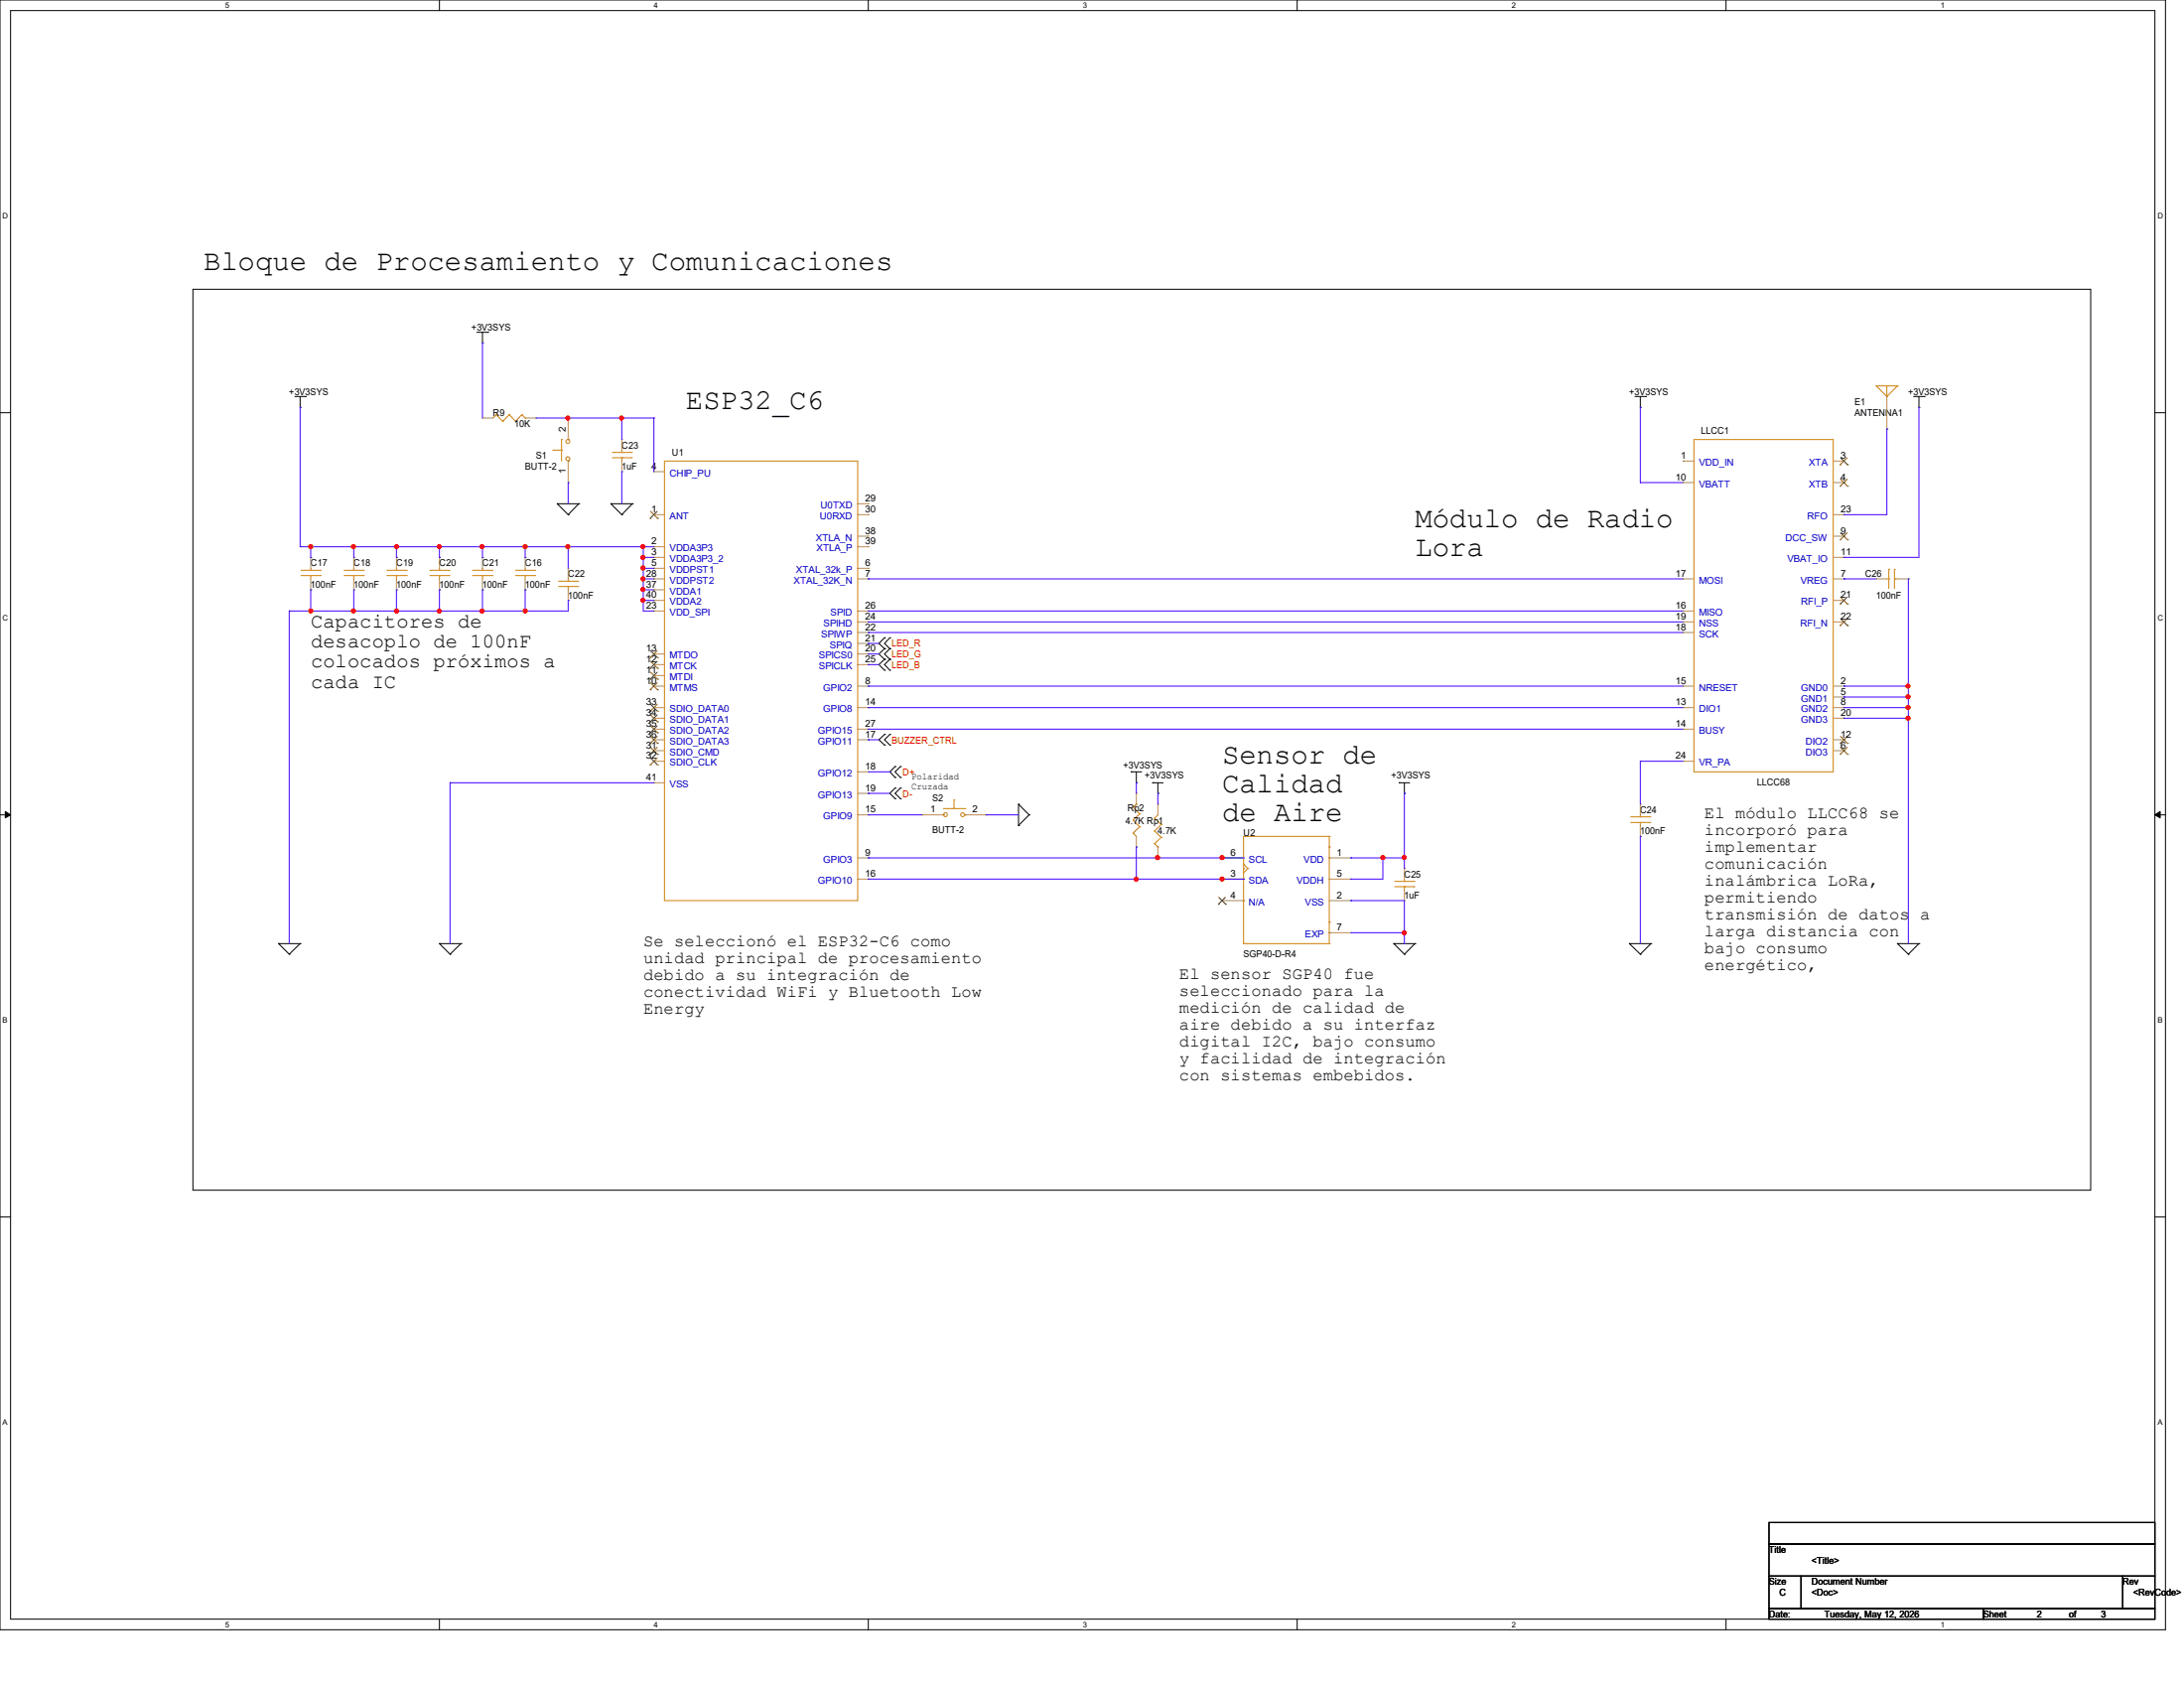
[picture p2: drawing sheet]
<svg xmlns="http://www.w3.org/2000/svg" width="279mm" height="216mm" viewBox="0 0 279 216" stroke-linecap="round" stroke-linejoin="round" font-family="sans-serif">
<path d="M0 0h277v208.4h-277zM1.4 1.4h274.3v205.7h-274.3z" fill="none" stroke="#000" stroke-width=".13"/>
<g fill="#fff">
<path d="M28.8 .1h.5v1.1h-.5z"/>
<path d="M28.8 207.2h.5v1.1h-.5z"/>
</g>
<path d="M56.2 0v1.4M56.2 207.1v1.3" fill="none" stroke="#000" stroke-width=".13"/>
<g fill="#fff">
<path d="M83.7 .1h.5v1.1h-.5z"/>
<path d="M83.7 207.2h.5v1.1h-.5z"/>
</g>
<path d="M111.1 0v1.4M111.1 207.1v1.3" fill="none" stroke="#000" stroke-width=".13"/>
<g fill="#fff">
<path d="M138.5 .1h.6v1.1h-.6z"/>
<path d="M138.5 207.2h.6v1.1h-.6z"/>
</g>
<path d="M165.9 0v1.4M165.9 207.1v1.3" fill="none" stroke="#000" stroke-width=".13"/>
<g fill="#fff">
<path d="M193.4 .1h.5v1.1h-.5z"/>
<path d="M193.4 207.2h.5v1.1h-.5z"/>
</g>
<path d="M220.8 0v1.4M220.8 207.1v1.3" fill="none" stroke="#000" stroke-width=".13"/>
<g fill="#fff">
<path d="M248.2 .1h.6v1.1h-.6z"/>
<path d="M248.2 207.2h.6v1.1h-.6z"/>
<path d="M.3 27.1h.8v1.1h-.8z"/>
<path d="M276 27.1h.7v1.1h-.7z"/>
<path d="M.3 78.5h.8v1.1h-.8z"/>
<path d="M276 78.5h.7v1.1h-.7z"/>
</g>
<path d="M0 52.8h1.4M275.7 52.8h1.3" fill="none" stroke="#000" stroke-width=".13"/>
<g fill="#fff">
<path d="M.3 129.9h.7v1.1h-.7z"/>
<path d="M276 129.9h.6v1.1h-.6z"/>
</g>
<path d="M0 104.2h1.4M275.7 104.2h1.3" fill="none" stroke="#000" stroke-width=".13"/>
<path d="M.7 103.8l.7 .4-.7 .4zM275.7 104.2l.7-.4v.8z" fill="#000" stroke="#000" stroke-width=".13"/>
<g fill="#fff">
<path d="M.3 181.4h.7v1.1h-.7z"/>
<path d="M276 181.4h.6v1.1h-.6z"/>
</g>
<g fill="none" stroke="#000" stroke-width=".13">
<path d="M24.7 37h242.8v115.2h-242.8zM37.7 50.7h1.4M38.4 52.1h.1M38.4 50.7v1.4M39.1 50.7h.1M61 42.5h1.4M61.7 43.9h.1M61.7 42.5v1.4M62.4 42.5h.1M209.2 50.7h1.3M209.8 52.1h.1M209.8 50.7v1.4"/>
<path d="M210.5 50.7h.1M244.8 50.7h1.4M245.5 52.1h.1M245.5 50.7v1.4M246.2 50.7h.1M71.3 64.4h.1M71.3 64.4h2.7M71.3 64.4l1.4 1.4M72.7 65.8h.1M74 64.4h.1M74 64.4l-1.3 1.4M78.1 64.4h.1"/>
<path d="M78.1 64.4h2.8M78.1 64.4l1.4 1.4M79.5 65.8h.1M80.9 64.4h.1M80.9 64.4l-1.4 1.4M113.2 93.9h.1M113.2 95.3h.1M113.2 84.3h.1M113.2 85.7h.1M113.2 83h.1M113.2 81.6h.1M113.2 93.9l-.8 .7 .8 .7"/>
<path d="M113.2 84.3l-.8 .7 .8 .7M113.2 83l-.8 .7 .8 .6M113.2 81.6l-.8 .7 .8 .7M113.8 95.3h.1M113.8 93.9h.1M113.8 85.7h.1M113.8 84.3h.1M113.8 83h.1M113.8 81.6h.1M113.8 93.9l-.6 .7 .6 .7M113.8 84.3l-.6 .7 .6 .7M113.8 83l-.6 .7 .6 .6"/>
<path d="M113.8 81.6l-.6 .7 .6 .7M114.5 98h.1M114.5 99.4h.1M114.5 98l-.7 .7 .7 .7M115.2 99.4h.1M115.2 98h.1M115.2 98l-.7 .7 .7 .7M144.7 98.7h.1M144.7 98.7h1.3M145.4 98.7v1.4M114.5 100.8h.1M114.5 102.2h.1"/>
<path d="M114.5 100.8l-.7 .7 .7 .7M115.2 102.2h.1M115.2 100.8h.1M115.2 100.8l-.7 .7 .7 .7M130.3 102.9h.1M130.3 105.6h.1M130.3 102.9v2.7M130.3 102.9l1.4 1.3M131.7 104.2h.1M131.7 104.2l-1.4 1.4M145.4 100.1h.1M147.4 100.1h.1"/>
<path d="M147.4 100.1h1.4M148.1 101.5h.1M148.1 100.1v1.4M179 100.1h.1M179 100.1h1.3M179.7 101.5h.1M179.7 100.1v1.4M35.6 120.7h.1M35.6 120.7h2.8M35.6 120.7l1.4 1.3M37 122h.1M38.4 120.7h.1"/>
<path d="M38.4 120.7l-1.4 1.3M56.2 120.7h.1M56.2 120.7h2.8M56.2 120.7l1.4 1.3M57.6 122h.1M59 120.7h.1M59 120.7l-1.4 1.3M178.3 120.7h.1M178.3 120.7h2.7M178.3 120.7l1.4 1.3M179.7 122h.1M181 120.7h.1"/>
<path d="M181 120.7l-1.3 1.3M208.4 120.7h.1M208.4 120.7h2.8M208.4 120.7l1.4 1.3M209.8 122h.1M211.2 120.7h.1M211.2 120.7l-1.4 1.3M242.7 120.7h.1M242.7 120.7h2.8M242.7 120.7l1.4 1.3M244.1 122h.1M245.5 120.7h.1"/>
<path d="M245.5 120.7l-1.4 1.3M0 155.7h1.4M275.7 155.7h1.3M226.3 194.7h49.4v2.8h-49.4zM226.3 197.5h49.4v4.1h-49.4zM226.3 201.6h4.1v4.1h-4.1zM226.3 205.7h27.4v1.4h-27.4zM230.4 201.6h41.2v4.1h-41.2zM253.7 205.7h22v1.4h-22zM271.6 201.6h4.1v4.1h-4.1z"/>
</g>
<g fill="none" stroke="#cc8006" stroke-width=".13">
<path d="M63.5 53h.1M63.5 53l-.4 .5M63.5 53l.8 .9M64.3 53.9h.1M65.2 53h.1M65.2 53l-.9 .9M65.2 53l.8 .9M66 53.9h.1M66.8 53h.1M66.8 53l-.8 .9M66.8 53l.4 .5M67.2 53.5h.1"/>
<path d="M70.7 57.6h.1M70.7 57.6h1.1M71.8 57.6h.1M71.8 56.2h.1M71.8 56.2v2.8M72.7 59h.1M72.7 56.2h.1M78.3 58.5h2.5M78.3 57.9h2.5M79.5 57.9h.1M79.5 58.5h.1M79.5 57.6v.3"/>
<path d="M79.5 58.5v.5M80.8 58.5h.1M80.8 57.9h.1M85 59h24.7v56.2h-24.7zM216.7 56.2h17.8v42.5h-17.8zM240 49.4h.1M240 49.4h2.7M240 49.4l1.4 1.3M241.4 50.7h.1M241.4 49.4v1.3M242.7 49.4h.1M242.7 49.4l-1.3 1.3"/>
<path d="M38.5 73.6h2.5M38.5 72.9h2.5M39.8 72.9h.1M39.8 73.6h.1M39.8 72.7v.2M39.8 73.6v.4M41 73.6h.1M41 72.9h.1M44 73.6h2.5M44 72.9h2.5M45.3 72.9h.1M45.3 73.6h.1"/>
<path d="M45.3 72.7v.2M45.3 73.6v.4M46.5 73.6h.1M46.5 72.9h.1M49.5 73.6h2.5M49.5 72.9h2.5M50.7 72.9h.1M50.7 73.6h.1M50.7 72.7v.2M50.7 73.6v.4M52 73.6h.1M52 72.9h.1"/>
<path d="M55 73.6h2.4M55 72.9h2.4M56.2 72.9h.1M56.2 73.6h.1M56.2 72.7v.2M56.2 73.6v.4M57.4 73.6h.1M57.4 72.9h.1M60.5 73.6h2.4M60.5 72.9h2.4M61.7 72.9h.1M61.7 73.6h.1"/>
<path d="M61.7 72.7v.2M61.7 73.6v.4M62.9 73.6h.1M62.9 72.9h.1M66 73.6h2.4M66 72.9h2.4M67.2 72.9h.1M67.2 73.6h.1M67.2 72.7v.2M67.2 73.6v.4M68.4 73.6h.1M68.4 72.9h.1"/>
<path d="M71.5 75h2.4M71.5 74.3h2.4M72.7 74.3h.1M72.7 75h.1M72.7 74v.3M72.7 75v.4M73.9 75h.1M73.9 74.3h.1M241.4 74h.2M241.6 74h.1M241.6 72.8h.1M241.6 72.8v2.5"/>
<path d="M242.4 72.8h.1M242.4 74h.1M242.4 74h.3M242.4 72.8v2.5M120.7 104.2h.1M120.7 103.4h2.7M122 103.4h.1M122 102.3h.1M122 102.3v1.1M123.4 103.4h.1M123.4 104.2h.1M144.9 106.6h.1"/>
<path d="M144.9 104.9h.1M144.9 103.3h.1M144.9 106.6l.5 .4M144.9 104.9l.9 .8M144.9 103.3l.9 .8M145.4 102.9h.1M145.4 102.9l-.5 .4M145.8 105.7h.1M145.8 104.1h.1M145.8 105.7l-.9 .9M145.8 104.1l-.9 .8M147.7 104.6h.1"/>
<path d="M147.7 106.3h.1M147.7 107.9h.1M147.7 104.6l.8 .9M147.7 106.3l.8 .8M147.7 107.9l.4 .4M148.1 108.3h.1M148.1 104.2l-.4 .4M148.5 105.5h.1M148.5 107.1h.1M148.5 105.5l-.8 .8M148.5 107.1l-.8 .8M159.1 107h.1"/>
<path d="M159.1 112.4h.1M159.1 115.2h.1M159.1 110.5h.1M159.1 111.1h.1M159.1 107h11M159.1 107v13.7M159.1 110.5l.5 .6M159.6 111.1h.1M159.6 111.1l-.5 .5M170.1 107h.1M170.1 108.3h.1M170.1 119.3h.1"/>
<path d="M170.1 109.7h.1M170.1 117.9h.1M170.1 107v13.7M178.4 113.4h2.5M178.4 112.7h2.5M179.7 112.7h.1M179.7 113.4h.1M179.7 112.4v.3M179.7 113.4v.4M180.9 113.4h.1M180.9 112.7h.1M208.6 105.2h2.5"/>
<path d="M208.6 104.5h2.5M209.8 104.5h.1M209.8 105.2h.1M209.8 104.2v.3M209.8 105.2v.4M211.1 105.2h.1M211.1 104.5h.1M159.1 120.7h.1M159.1 120.7h11M170.1 120.7h.1"/>
<circle cx="72.6" cy="56.5" r=".25"/>
<circle cx="72.6" cy="58.7" r=".25"/>
<circle cx="120.9" cy="104.2" r=".25"/>
<circle cx="123.1" cy="104.2" r=".25"/>
</g>
<g fill="none" stroke="#a84" stroke-width=".13">
<path d="M61.7 53.5h.1M61.7 53.5h1.4M67.2 53.5h1.4M68.6 53.5h.1M72.7 53.5h.1M72.7 53.5v2.7M72.7 59v2.7M79.5 56.2h.1M79.5 56.2v1.4M79.5 59v1.3M215.3 59h.1M215.3 59h1.4"/>
<path d="M234.5 59h1.4M235.9 59h.1M241.4 54.9h.1M241.4 50.7v4.2M39.8 71.3h.1M39.8 75.4h.1M39.8 71.3v1.4M39.8 74v1.4M45.3 71.3h.1M45.3 75.4h.1M45.3 71.3v1.4M45.3 74v1.4"/>
<path d="M50.7 71.3h.1M50.7 75.4h.1M50.7 71.3v1.4M50.7 74v1.4M56.2 71.3h.1M56.2 75.4h.1M56.2 71.3v1.4M56.2 74v1.4M61.7 71.3h.1M61.7 75.4h.1M61.7 71.3v1.4M61.7 74v1.4"/>
<path d="M67.2 71.3h.1M67.2 75.4h.1M67.2 71.3v1.4M67.2 74v1.4M72.7 72.7h.1M72.7 76.8h.1M72.7 61.7h.1M72.7 72.7v1.3M72.7 75.4v1.4M79.5 60.3h.1M83.7 65.8h.1M83.7 69.9h.1"/>
<path d="M83.7 71.3h.1M83.7 60.3h.1M83.7 72.7h.1M83.7 78.1h.1M83.7 74h.1M83.7 75.4h.1M83.7 76.8h.1M83.7 74h1.3M83.7 71.3h1.3M83.7 78.1h1.3M83.7 76.8h1.3M83.7 65.8h1.3"/>
<path d="M83.7 69.9h1.3M83.7 60.3h1.3M83.7 72.7h1.3M83.7 75.4h1.3M109.7 74h1.4M109.7 68.6h1.4M109.7 78.1h1.4M109.7 79.5h1.4M109.7 65.8h1.4M109.7 69.9h1.4M109.7 72.7h1.4M109.7 64.4h1.4"/>
<path d="M111.1 72.7h.1M111.1 74h.1M111.1 64.4h.1M111.1 65.8h.1M111.1 68.6h.1M111.1 69.9h.1M111.1 78.1h.1M111.1 79.5h.1M215.3 61.7h.1M215.3 78.1h.1M215.3 74h.1M215.3 79.5h.1"/>
<path d="M215.3 74h1.4M215.3 61.7h1.4M215.3 78.1h1.4M215.3 79.5h1.4M234.5 74h1.4M234.5 61.7h1.4M234.5 68.6h1.4M234.5 71.3h1.4M234.5 79.5h1.4M234.5 76.8h1.4M234.5 65.8h1.4M235.9 61.7h.1"/>
<path d="M235.9 74h.1M235.9 68.6h.1M235.9 71.3h.1M235.9 76.8h.1M235.9 79.5h.1M235.9 65.8h.1M240 74h.1M240 74h1.4M242.7 74h1.4M244.1 74h.1M83.7 87.8h.1M83.7 86.4h.1"/>
<path d="M83.7 85h.1M83.7 83.7h.1M83.7 96h.1M83.7 97.4h.1M83.7 90.5h.1M83.7 91.9h.1M83.7 93.3h.1M83.7 94.6h.1M83.7 87.8h1.3M83.7 96h1.3M83.7 90.5h1.3M83.7 94.6h1.3"/>
<path d="M83.7 93.3h1.3M83.7 91.9h1.3M83.7 97.4h1.3M83.7 86.4h1.3M83.7 85h1.3M83.7 83.7h1.3M109.7 87.8h1.4M109.7 90.5h1.4M109.7 94.6h1.4M109.7 93.3h1.4M109.7 80.9h1.4M109.7 85h1.4"/>
<path d="M109.7 83.7h1.4M109.7 98.7h1.4M109.7 82.3h1.4M111.1 87.8h.1M111.1 90.5h.1M111.1 94.6h.1M111.1 98.7h.1M111.1 93.3h.1M111.1 82.3h.1M111.1 80.9h.1M111.1 85h.1M111.1 83.7h.1"/>
<path d="M215.3 90.5h.1M215.3 93.3h.1M215.3 87.8h.1M215.3 80.9h.1M215.3 97.4h.1M215.3 87.8h1.4M215.3 90.5h1.4M215.3 93.3h1.4M215.3 80.9h1.4M215.3 97.4h1.4M234.5 87.8h1.4M234.5 89.2h1.4"/>
<path d="M234.5 96h1.4M234.5 90.5h1.4M234.5 94.6h1.4M234.5 91.9h1.4M235.9 87.8h.1M235.9 89.2h.1M235.9 96h.1M235.9 90.5h.1M235.9 94.6h.1M235.9 91.9h.1M83.7 100.1h.1M83.7 100.1h1.3"/>
<path d="M109.7 109.7h1.4M109.7 112.4h1.4M109.7 104.2h1.4M109.7 101.5h1.4M111.1 109.7h.1M111.1 104.2h.1M111.1 112.4h.1M111.1 101.5h.1M117.9 104.2h.1M117.9 104.2h2.8M123.4 104.2h2.8M126.2 104.2h.1"/>
<path d="M145.4 108.3h.1M145.4 101.5h.1M145.4 101.5v1.4M145.4 107v1.3M148.1 102.9h.1M148.1 109.7h.1M148.1 102.9v1.3M148.1 108.3v1.4M156.3 112.4h.1M156.3 115.2h.1M156.3 109.7h.1M156.3 109.7h2.8"/>
<path d="M156.3 115.2h2.8M156.3 112.4h2.8M170.1 109.7h2.7M170.1 115.2h2.7M170.1 112.4h2.7M170.1 119.3h2.7M172.8 109.7h.1M172.8 115.2h.1M172.8 112.4h.1M172.8 119.3h.1M179.7 111.1h.1M179.7 115.2h.1"/>
<path d="M179.7 111.1v1.3M179.7 113.8v1.4M209.8 102.9h.1M209.8 107h.1M209.8 102.9v1.3M209.8 105.6v1.4"/>
</g>
<g fill="none" stroke="#804000" stroke-width=".13">
<path d="M235.4 59.4h.1M235.5 58.5l.8 .9M236.3 58.5l-.9 .9M236.3 59.4h.1M83.2 66.3h.1M83.2 65.4l.9 .9M84.1 65.4l-.9 .9M84.1 66.3h.1M235.4 62.2h.1M235.4 69h.1M235.4 77.3h.1M235.5 61.3l.8 .9"/>
<path d="M235.5 68.2l.8 .8M235.5 76.4l.8 .9M235.5 79.1l.8 .9M236.3 61.3l-.9 .9M236.3 68.2l-.9 .8M236.3 76.4l-.9 .9M236.3 79.1l-.9 .9M236.3 62.2h.1M236.3 69h.1M236.3 77.3h.1M83.2 88.2h.1M83.2 86.9h.1"/>
<path d="M83.2 85.5h.1M83.2 84.1h.1M83.2 96.5h.1M83.2 97.8h.1M83.2 91h.1M83.2 92.3h.1M83.2 93.7h.1M83.2 95.1h.1M83.2 87.3l.9 .9M83.2 86l.9 .9M83.2 84.6l.9 .9M83.2 83.2l.9 .9"/>
<path d="M83.2 95.6l.9 .9M83.2 96.9l.9 .9M83.2 90.1l.9 .9M83.2 91.4l.9 .9M83.2 92.8l.9 .9M83.2 94.2l.9 .9M84.1 87.3l-.9 .9M84.1 86l-.9 .9M84.1 84.6l-.9 .9M84.1 83.2l-.9 .9M84.1 95.6l-.9 .9M84.1 96.9l-.9 .9"/>
<path d="M84.1 90.1l-.9 .9M84.1 91.4l-.9 .9M84.1 92.8l-.9 .9M84.1 94.2l-.9 .9M84.1 88.2h.1M84.1 86.9h.1M84.1 85.5h.1M84.1 84.1h.1M84.1 96.5h.1M84.1 97.8h.1M84.1 91h.1M84.1 92.3h.1"/>
<path d="M84.1 93.7h.1M84.1 95.1h.1M235.4 96.5h.1M235.4 95.1h.1M235.4 80h.1M235.5 95.6l.8 .9M235.5 94.2l.8 .9M236.3 95.6l-.9 .9M236.3 94.2l-.9 .9M236.3 96.5h.1M236.3 95.1h.1M236.3 80h.1"/>
<path d="M155.9 115.7h.1M155.9 114.8l.9 .9M156.8 114.8l-.9 .9M156.8 115.7h.1"/>
</g>
<g fill="none" stroke="#4200ff" stroke-width=".13">
<path d="M38.4 52.1h.1M38.4 52.1v17.8M61.7 43.9h.1M61.7 43.9v9.6M68.6 53.5h15.1M72.7 53.5h.1M79.5 53.5h.1M79.5 53.5v2.7M83.7 53.5h.1M83.7 53.5v6.8M209.8 52.1h.1M209.8 52.1v9.6"/>
<path d="M241.4 54.9h.1M241.4 54.9v10.9h-5.5M245.5 52.1h.1M245.5 52.1v19.2h-9.6M37 78.1h.1M37 78.1v42.6M38.4 69.9h.1M38.4 69.9h45.3M39.8 78.1h.1M39.8 75.4h.1M39.8 69.9h.1M39.8 71.3h.1"/>
<path d="M39.8 69.9v1.4M39.8 75.4v2.7M45.3 78.1h.1M45.3 75.4h.1M45.3 69.9h.1M45.3 71.3h.1M45.3 69.9v1.4M45.3 75.4v2.7M50.7 78.1h.1M50.7 75.4h.1M50.7 69.9h.1M50.7 71.3h.1"/>
<path d="M50.7 69.9v1.4M50.7 75.4v2.7M56.2 78.1h.1M56.2 75.4h.1M56.2 69.9h.1M56.2 71.3h.1M56.2 69.9v1.4M56.2 75.4v2.7M61.7 78.1h.1M61.7 75.4h.1M61.7 69.9h.1M61.7 71.3h.1"/>
<path d="M61.7 69.9v1.4M61.7 75.4v2.7M67.2 78.1h.1M67.2 75.4h.1M67.2 69.9h.1M67.2 71.3h.1M67.2 69.9v1.4M67.2 75.4v2.7M72.7 76.8h.1M72.7 61.7h.1M72.7 69.9h.1M72.7 76.8v1.3h-35.7"/>
<path d="M72.7 61.7v2.7M72.7 69.9v2.8M79.5 60.3h.1M79.5 60.3v4.1M82.3 74h.1M82.3 75.4h.1M82.3 71.3h.1M82.3 76.8h.1M82.3 78.1h.1M82.3 69.9h.1M82.3 72.7h.1M82.3 71.3h1.4"/>
<path d="M82.3 74h1.4M82.3 78.1h1.4M82.3 69.9v8.2M82.3 76.8h1.4M82.3 75.4h1.4M82.3 72.7h1.4M111.1 74h.1M111.1 78.1h.1M111.1 79.5h.1M111.1 74h104.2M111.1 78.1h104.2M111.1 79.5h104.2"/>
<path d="M209.8 61.7h.1M209.8 61.7h5.5M235.9 71.3h.1M235.9 74h.1M235.9 65.8h.1M235.9 74h4.1M244.1 74h.1M244.1 74v46.7M111.1 94.6h.1M111.1 85h.1M111.1 83.7h.1M111.1 82.3h.1"/>
<path d="M111.1 80.9h.1M111.1 87.8h.1M111.1 90.5h.1M111.1 93.3h.1M111.1 94.6h1.3M111.1 85h1.3M111.1 83.7h1.3M111.1 82.3h1.3M111.1 87.8h104.2M111.1 90.5h104.2M111.1 80.9h104.2M111.1 93.3h104.2"/>
<path d="M111.1 98.7h2.7M113.8 98.7h.1M209.8 97.4h.1M209.8 97.4v5.5M209.8 97.4h5.5M235.9 87.8h.1M235.9 89.2h.1M235.9 90.5h.1M235.9 91.9h.1M235.9 87.8h8.2M235.9 89.2h8.2M235.9 90.5h8.2"/>
<path d="M235.9 91.9h8.2M244.1 87.8h.1M244.1 91.9h.1M244.1 89.2h.1M244.1 90.5h.1M57.6 100.1h.1M57.6 100.1h26.1M57.6 100.1v20.6M111.1 109.7h.1M111.1 112.4h.1M111.1 101.5h.1M111.1 104.2h.1"/>
<path d="M111.1 112.4h48M111.1 109.7h48M111.1 101.5h2.7M111.1 104.2h6.8M126.2 104.2h.1M126.2 104.2h4.1M145.4 108.3h.1M145.4 100.1h.1M145.4 100.1v1.4M145.4 108.3v4.1M148.1 101.5h.1M148.1 101.5v1.4"/>
<path d="M156.3 112.4h.1M156.3 109.7h.1M159.1 109.7h.1M159.1 112.4h.1M172.8 115.2h.1M172.8 109.7h.1M172.8 112.4h.1M172.8 109.7h6.9M172.8 115.2h6.9v5.5M172.8 119.3h6.9M176.9 109.7h.1M176.9 109.7v2.7h-4.1"/>
<path d="M179.7 101.5h.1M179.7 119.3h.1M179.7 109.7h.1M179.7 101.5v9.6M209.8 107h.1M209.8 107v13.7M179.7 120.7h.1"/>
</g>
<g fill="#f00" stroke="#f00" stroke-width=".13">
<circle cx="179.6" cy="109.7" r=".24"/>
<circle cx="244.1" cy="87.8" r=".25"/>
<circle cx="244.1" cy="89.1" r=".25"/>
<circle cx="244.1" cy="90.5" r=".25"/>
<circle cx="244.1" cy="91.9" r=".25"/>
<circle cx="39.8" cy="69.9" r=".25"/>
<circle cx="67.2" cy="78.1" r=".25"/>
<circle cx="61.7" cy="78.1" r=".25"/>
<circle cx="56.2" cy="78.1" r=".24"/>
<circle cx="50.7" cy="78.1" r=".25"/>
<circle cx="39.8" cy="78.1" r=".25"/>
<circle cx="82.3" cy="75.4" r=".25"/>
<circle cx="82.3" cy="74" r=".25"/>
<circle cx="176.9" cy="109.7" r=".25"/>
<circle cx="82.3" cy="69.9" r=".25"/>
<circle cx="82.3" cy="71.3" r=".25"/>
<circle cx="82.3" cy="76.8" r=".25"/>
<circle cx="148.1" cy="109.7" r=".25"/>
<circle cx="145.3" cy="112.4" r=".24"/>
<circle cx="45.2" cy="78.1" r=".25"/>
<circle cx="72.6" cy="53.5" r=".25"/>
<circle cx="79.5" cy="53.5" r=".25"/>
<circle cx="56.2" cy="69.9" r=".24"/>
<circle cx="50.7" cy="69.9" r=".25"/>
<circle cx="61.7" cy="69.9" r=".25"/>
<circle cx="72.6" cy="69.9" r=".25"/>
<circle cx="67.2" cy="69.9" r=".25"/>
<circle cx="45.2" cy="69.9" r=".25"/>
<circle cx="82.3" cy="72.6" r=".25"/>
<circle cx="156.3" cy="109.7" r=".25"/>
<circle cx="156.3" cy="112.4" r=".25"/>
<circle cx="179.6" cy="119.3" r=".24"/>
</g>
<g font-size="3.7">
<text x="26" y="34.5">Bloque de Procesamiento y Comunicaciones</text>
<text x="87.8" y="52.4">ESP32_C6</text>
<text x="181" y="67.4">Módulo de Radio</text>
<text x="181" y="71.1">Lora</text>
<text x="156.3" y="97.6">Sensor de</text>
<text x="156.3" y="101.3">Calidad</text>
<text x="156.3" y="105">de Aire</text>
</g>
<g font-size="2.6">
<text x="39.8" y="80.2">Capacitores de</text>
<text x="39.8" y="82.8">desacoplo de 100nF</text>
<text x="39.8" y="85.4">colocados próximos a</text>
<text x="39.8" y="88">cada IC</text>
</g>
<g font-size="2.2">
<text x="218.1" y="104.6">El módulo LLCC68 se</text>
<text x="218.1" y="106.8">incorporó para</text>
<text x="218.1" y="109">implementar</text>
<text x="218.1" y="111.1">comunicación</text>
<text x="218.1" y="113.3">inalámbrica LoRa,</text>
<text x="218.1" y="115.4">permitiendo</text>
<text x="218.1" y="117.6">transmisión de datos a</text>
<text x="218.1" y="119.8">larga distancia con</text>
<text x="82.3" y="121.1">Se seleccionó el ESP32-C6 como</text>
<text x="82.3" y="123.2">unidad principal de procesamiento</text>
<text x="82.3" y="125.4">debido a su integración de</text>
<text x="150.9" y="125.2">El sensor SGP40 fue</text>
<text x="218.1" y="121.9">bajo consumo</text>
<text x="218.1" y="124.1">energético,</text>
<text x="82.3" y="127.6">conectividad WiFi y Bluetooth Low</text>
<text x="82.3" y="129.7">Energy</text>
<text x="150.9" y="127.4">seleccionado para la</text>
<text x="150.9" y="129.5">medición de calidad de</text>
<text x="150.9" y="131.7">aire debido a su interfaz</text>
<text x="150.9" y="133.9">digital I2C, bajo consumo</text>
<text x="150.9" y="136">y facilidad de integración</text>
<text x="150.9" y="138.2">con sistemas embebidos.</text>
</g>
<g font-size="1.2">
<text x="60.3" y="42.3">+3V3SYS</text>
<text x="37" y="50.5">+3V3SYS</text>
<text x="63.1" y="53.3">R9</text>
<text x="208.4" y="50.5">+3V3SYS</text>
<text x="237.3" y="53.3">ANTENNA1</text>
<text x="237.3" y="51.9">E1</text>
<text x="244.1" y="50.5">+3V3SYS</text>
<text x="65.8" y="54.6">10K</text>
<text x="68.6" y="58.7">S1</text>
<text x="72.4" y="55.2" transform="rotate(-90 72.4 55.2)">2</text>
<text x="79.5" y="57.4">C23</text>
<text x="86" y="58.3">U1</text>
<text x="215" y="58.7">1</text>
<text x="217.6" y="55.5">LLCC1</text>
<text x="235.5" y="58.7">3</text>
<text x="67.2" y="60.1">BUTT-2</text>
<text x="72.4" y="60.6" transform="rotate(-90 72.4 60.6)">1</text>
<text x="79.5" y="60.1">1uF</text>
<text x="83.4" y="65.5">1</text>
<text x="83.4" y="60">4</text>
<text x="110.7" y="64.1">29</text>
<text x="110.7" y="65.5">30</text>
<text x="214.4" y="61.4">10</text>
<text x="235.5" y="61.4">4</text>
<text x="235.5" y="65.5">23</text>
<text x="83.4" y="69.6">2</text>
<text x="83.4" y="71">3</text>
<text x="110.7" y="68.3">38</text>
<text x="110.7" y="69.6">39</text>
<text x="235.5" y="68.3">9</text>
<text x="235.5" y="71">11</text>
<text x="39.8" y="72.4">C17</text>
<text x="39.8" y="75.2">100nF</text>
<text x="45.3" y="72.4">C18</text>
<text x="45.3" y="75.2">100nF</text>
<text x="50.7" y="72.4">C19</text>
<text x="50.7" y="75.2">100nF</text>
<text x="56.2" y="72.4">C20</text>
<text x="56.2" y="75.2">100nF</text>
<text x="61.7" y="72.4">C21</text>
<text x="61.7" y="75.2">100nF</text>
<text x="67.2" y="72.4">C16</text>
<text x="67.2" y="75.2">100nF</text>
<text x="72.7" y="73.8">C22</text>
<text x="72.7" y="76.6">100nF</text>
<text x="82.7" y="77.9">23</text>
<text x="82.7" y="73.7">28</text>
<text x="82.7" y="75.1">37</text>
<text x="82.7" y="76.5">40</text>
<text x="83.4" y="72.4">5</text>
<text x="110.7" y="72.4">6</text>
<text x="110.7" y="73.7">7</text>
<text x="110.7" y="77.9">26</text>
<text x="214.4" y="77.9">16</text>
<text x="214.4" y="73.7">17</text>
<text x="235.5" y="73.7">7</text>
<text x="235.5" y="76.5">21</text>
<text x="238.6" y="73.8">C26</text>
<text x="240" y="76.6">100nF</text>
<text x="82.7" y="83.4">13</text>
<text x="110.7" y="82">21</text>
<text x="110.7" y="80.6">22</text>
<text x="110.7" y="79.2">24</text>
<text x="110.7" y="83.4">20</text>
<text x="214.4" y="80.6">18</text>
<text x="214.4" y="79.2">19</text>
<text x="235.5" y="79.2">22</text>
<text x="82.7" y="87.5">10</text>
<text x="82.7" y="86.1">11</text>
<text x="82.7" y="84.7">12</text>
<text x="110.7" y="87.5">8</text>
<text x="110.7" y="84.7">25</text>
<text x="214.4" y="87.5">15</text>
<text x="235.5" y="87.5">2</text>
<text x="235.5" y="88.9">5</text>
<text x="82.7" y="95.7">31</text>
<text x="82.7" y="90.2">33</text>
<text x="82.7" y="91.6">34</text>
<text x="82.7" y="93">35</text>
<text x="82.7" y="94.3">36</text>
<text x="110.7" y="90.2">14</text>
<text x="110.7" y="94.3">17</text>
<text x="110.7" y="93">27</text>
<text x="214.4" y="90.2">13</text>
<text x="214.4" y="93">14</text>
<text x="235.5" y="95.7">6</text>
<text x="235.5" y="90.2">8</text>
<text x="235.5" y="94.3">12</text>
<text x="235.5" y="91.6">20</text>
<text x="82.7" y="97.1">32</text>
<text x="82.7" y="99.8">41</text>
<text x="110.7" y="98.4">18</text>
<text x="110.7" y="101.2">19</text>
<text x="116.6" y="99.7">Polaridad</text>
<text x="116.6" y="101">Cruzada</text>
<text x="143.7" y="98.3">+3V3SYS</text>
<text x="146.5" y="99.6">+3V3SYS</text>
<text x="178" y="99.6">+3V3SYS</text>
<text x="214.4" y="97.1">24</text>
<text x="224.8" y="100.4">LLCC68</text>
<text x="110.7" y="103.9">15</text>
<text x="119" y="103.9">1</text>
<text x="119.3" y="102.5">S2</text>
<text x="119.3" y="106.6">BUTT-2</text>
<text x="124.4" y="103.9">2</text>
<text x="144" y="105.4">4.7K Rp1</text>
<text x="144.3" y="103.7">Rp2</text>
<text x="148.1" y="106.7">4.7K</text>
<text x="159.1" y="106.9">U2</text>
<text x="209.8" y="104">C24</text>
<text x="209.8" y="106.7">100nF</text>
<text x="110.7" y="109.4">9</text>
<text x="110.7" y="112.1">16</text>
<text x="157.4" y="112.1">3</text>
<text x="157.4" y="109.4">6</text>
<text x="171" y="109.4">1</text>
<text x="171" y="112.1">5</text>
<text x="179.7" y="112.2">C25</text>
<text x="157.4" y="114.9">4</text>
<text x="171" y="114.9">2</text>
<text x="171" y="119">7</text>
<text x="179.7" y="115">1uF</text>
<text x="159.1" y="122.4">SGP40-D-R4</text>
<text x="226.3" y="198.6">Title</text>
<text x="226.3" y="202.7">Size</text>
<text x="231.8" y="200">&lt;Title&gt;</text>
<text x="231.8" y="202.7">Document Number</text>
<text x="271.6" y="202.7">Rev</text>
<text x="226.3" y="206.9">Date:</text>
<text x="227.7" y="204.1">C</text>
<text x="231.8" y="204.1">&lt;Doc&gt;</text>
<text x="233.4" y="206.9">Tuesday, May 12, 2026</text>
<text x="253.7" y="206.9">Sheet</text>
<text x="260.6" y="206.9">2</text>
<text x="264.7" y="206.9">of</text>
<text x="268.8" y="206.9">3</text>
<text x="272.9" y="204.1">&lt;RevCode&gt;</text>
</g>
<g font-size="1.2" fill="#00c">
<text x="217.4" y="59.6">VDD_IN</text>
<text x="231.4" y="59.6">XTA</text>
<text x="85.7" y="60.9">CHIP_PU</text>
<text x="105" y="65">U0TXD</text>
<text x="217.4" y="62.3">VBATT</text>
<text x="231.4" y="62.3">XTB</text>
<text x="85.7" y="66.4">ANT</text>
<text x="85.7" y="70.5">VDDA3P3</text>
<text x="85.7" y="71.9">VDDA3P3_2</text>
<text x="104.4" y="69.2">XTLA_N</text>
<text x="104.5" y="70.5">XTLA_P</text>
<text x="104.9" y="66.4">U0RXD</text>
<text x="228.4" y="69.2">DCC_SW</text>
<text x="228.7" y="71.9">VBAT_IO</text>
<text x="231.2" y="66.4">RFO</text>
<text x="85.7" y="73.3">VDDPST1</text>
<text x="85.7" y="74.6">VDDPST2</text>
<text x="85.7" y="76">VDDA1</text>
<text x="85.7" y="77.4">VDDA2</text>
<text x="101.6" y="74.6">XTAL_32K_N</text>
<text x="101.9" y="73.3">XTAL_32k_P</text>
<text x="217.4" y="74.6">MOSI</text>
<text x="230.4" y="74.6">VREG</text>
<text x="230.4" y="77.4">RFI_P</text>
<text x="85.7" y="78.7">VDD_SPI</text>
<text x="105.1" y="81.5">SPIWP</text>
<text x="105.4" y="80.1">SPIHD</text>
<text x="106.2" y="82.9">SPIQ</text>
<text x="106.3" y="78.7">SPID</text>
<text x="217.4" y="78.7">MISO</text>
<text x="217.4" y="81.5">SCK</text>
<text x="217.4" y="80.1">NSS</text>
<text x="230.3" y="80.1">RFI_N</text>
<text x="85.7" y="88.3">MTMS</text>
<text x="85.7" y="87">MTDI</text>
<text x="85.7" y="85.6">MTCK</text>
<text x="85.7" y="84.2">MTDO</text>
<text x="104.8" y="85.6">SPICLK</text>
<text x="104.8" y="84.2">SPICS0</text>
<text x="105.3" y="88.3">GPIO2</text>
<text x="217.4" y="88.3">NRESET</text>
<text x="230.4" y="88.3">GND0</text>
<text x="230.4" y="89.7">GND1</text>
<text x="85.7" y="91.1">SDIO_DATA0</text>
<text x="85.7" y="92.5">SDIO_DATA1</text>
<text x="85.7" y="93.9">SDIO_DATA2</text>
<text x="85.7" y="95.2">SDIO_DATA3</text>
<text x="104.6" y="95.2">GPIO11</text>
<text x="104.6" y="93.9">GPIO15</text>
<text x="105.3" y="91.1">GPIO8</text>
<text x="217.4" y="91.1">DIO1</text>
<text x="217.4" y="93.9">BUSY</text>
<text x="230.4" y="91.1">GND2</text>
<text x="230.4" y="92.5">GND3</text>
<text x="231" y="95.2">DIO2</text>
<text x="85.7" y="96.6">SDIO_CMD</text>
<text x="85.7" y="98">SDIO_CLK</text>
<text x="85.7" y="100.7">VSS</text>
<text x="104.6" y="99.3">GPIO12</text>
<text x="217.4" y="98">VR_PA</text>
<text x="231" y="96.6">DIO3</text>
<text x="104.6" y="102.1">GPIO13</text>
<text x="105.3" y="104.8">GPIO9</text>
<text x="104.6" y="113">GPIO10</text>
<text x="105.3" y="110.3">GPIO3</text>
<text x="159.8" y="113">SDA</text>
<text x="159.8" y="110.3">SCL</text>
<text x="165.9" y="113">VDDH</text>
<text x="166.8" y="110.3">VDD</text>
<text x="159.8" y="115.8">N/A</text>
<text x="167" y="115.8">VSS</text>
<text x="167" y="119.9">EXP</text>
</g>
<g font-size="1.2" fill="#f00">
<text x="114.1" y="82.7">LED_R</text>
<text x="114.1" y="85.5">LED_B</text>
<text x="114.1" y="84.1">LED_G</text>
<text x="114.1" y="95.1">BUZZER_CTRL</text>
<text x="115.5" y="101.9">D-</text>
<text x="115.5" y="99.2">D+</text>
</g>
<g font-size="1">
<text x="28.8" y="1">5</text>
<text x="83.7" y="1">4</text>
<text x="138.5" y="1">3</text>
<text x="193.4" y="1">2</text>
<text x="248.2" y="1">1</text>
<text x=".3" y="27.9">D</text>
<text x="276" y="27.9">D</text>
<text x=".3" y="79.4">C</text>
<text x="276" y="79.4">C</text>
<text x=".3" y="130.8">B</text>
<text x="276" y="130.8">B</text>
<text x=".3" y="182.2">A</text>
<text x="276" y="182.2">A</text>
<text x="28.8" y="208.1">5</text>
<text x="83.7" y="208.1">4</text>
<text x="138.5" y="208.1">3</text>
<text x="193.4" y="208.1">2</text>
<text x="248.2" y="208.1">1</text>
</g>
</svg>
